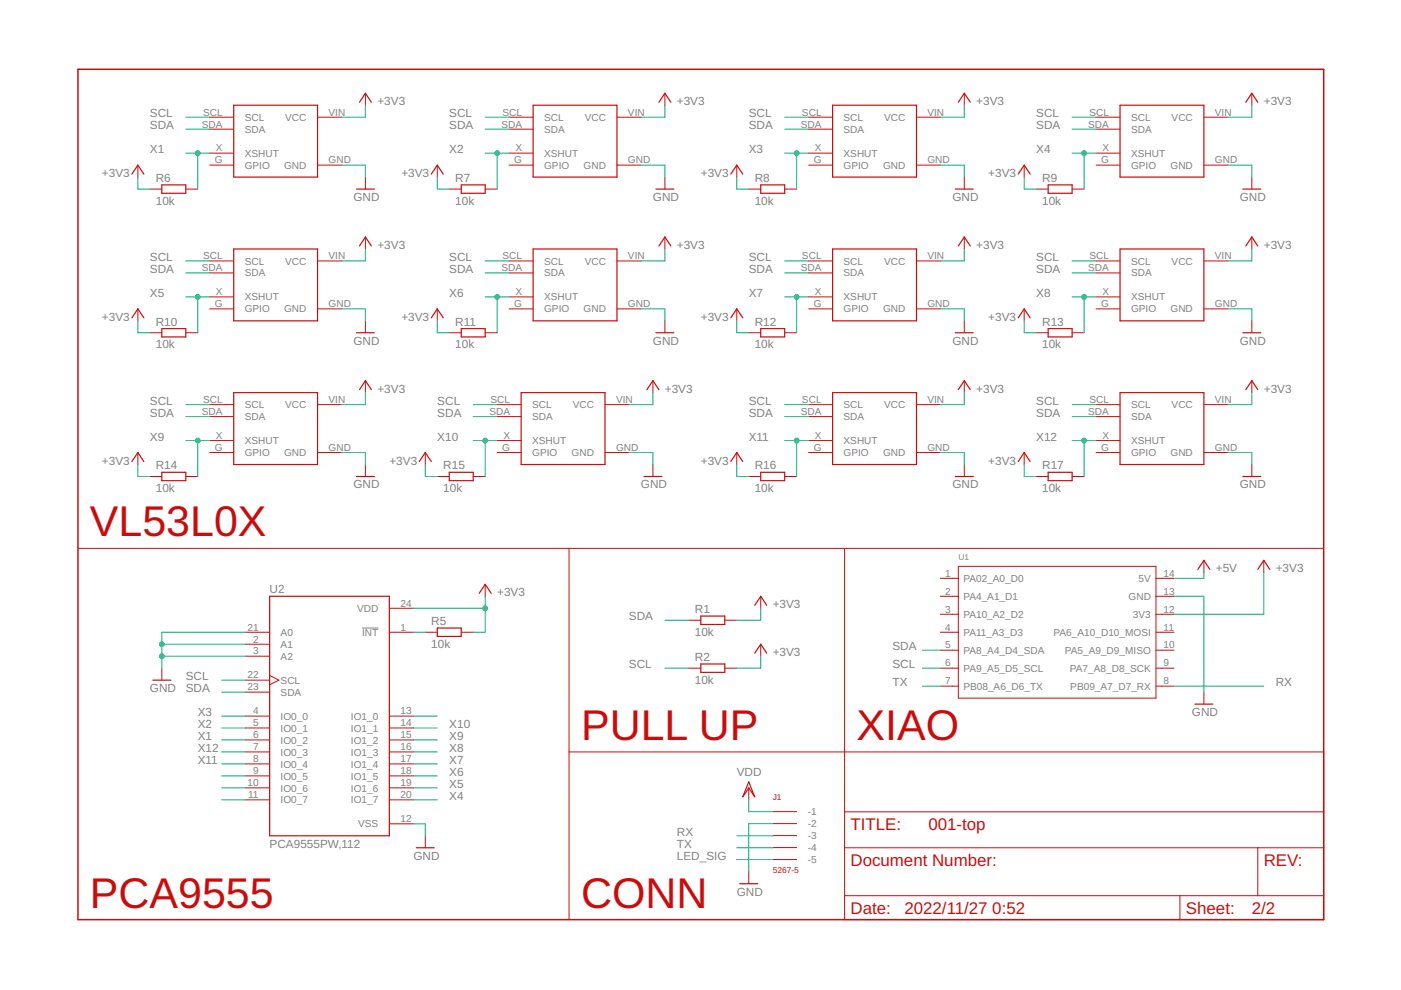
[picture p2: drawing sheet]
<svg xmlns="http://www.w3.org/2000/svg" width="297mm" height="210mm" viewBox="0 0 297 210" stroke-linecap="round" stroke-linejoin="round" font-family="sans-serif">
<path d="M76.8 133.2h3.4" fill="none" stroke="#808080" stroke-width=".21"/>
<g fill="none" stroke="#c90d0c" stroke-width=".21">
<path d="M77.5 19.8v2.5M141 19.8v2.5M204.4 19.8v2.5M265.4 19.8v2.5M29.2 35v2.5M44.5 24.8h5.1M44.5 35h5.1M44.5 27.4h5.1M44.5 32.5h5.1M67.3 24.8h5.1M67.3 35h5.1M77.5 37.5v2.6"/>
<path d="M92.7 35v2.5M107.9 24.8h5.1M107.9 35h5.1M107.9 27.4h5.1M107.9 32.5h5.1M130.8 24.8h5.1M130.8 35h5.1M141 37.5v2.6M156.2 35v2.5M171.4 24.8h5.1M171.4 35h5.1M171.4 27.4h5.1"/>
<path d="M171.4 32.5h5.1M194.3 24.8h5.1M194.3 35h5.1M204.4 37.5v2.6M217.1 35v2.5M232.4 24.8h5.1M232.4 35h5.1M232.4 27.4h5.1M232.4 32.5h5.1M255.2 24.8h5.1M255.2 35h5.1M265.4 37.5v2.6"/>
<path d="M31.8 40.1h2.5M39.4 40.1h2.5M44.5 55.3h5.1M44.5 57.9h5.1M67.3 55.3h5.1M77.5 50.2v2.6M95.2 40.1h2.6M102.9 40.1h2.5M107.9 55.3h5.1M107.9 57.9h5.1M130.8 55.3h5.1M141 50.2v2.6"/>
<path d="M158.7 40.1h2.6M166.4 40.1h2.5M171.4 55.3h5.1M171.4 57.9h5.1M194.3 55.3h5.1M204.4 50.2v2.6M219.7 40.1h2.5M227.3 40.1h2.5M232.4 55.3h5.1M232.4 57.9h5.1M255.2 55.3h5.1M265.4 50.2v2.6"/>
<path d="M29.2 65.5v2.5M31.8 70.5h2.5M39.4 70.5h2.5M44.5 65.5h5.1M44.5 62.9h5.1M67.3 65.5h5.1M77.5 68v2.5M92.7 65.5v2.5M95.2 70.5h2.6M102.9 70.5h2.5M107.9 65.5h5.1M107.9 62.9h5.1"/>
<path d="M130.8 65.5h5.1M141 68v2.5M156.2 65.5v2.5M158.7 70.5h2.6M166.4 70.5h2.5M171.4 65.5h5.1M171.4 62.9h5.1M194.3 65.5h5.1M204.4 68v2.5M217.1 65.5v2.5M219.7 70.5h2.5M227.3 70.5h2.5"/>
<path d="M232.4 65.5h5.1M232.4 62.9h5.1M255.2 65.5h5.1M265.4 68v2.5M29.2 95.9v2.6M44.5 85.8h5.1M44.5 95.9h5.1M44.5 88.3h5.1M44.5 93.4h5.1M67.3 85.8h5.1M67.3 95.9h5.1M77.5 80.7v2.5"/>
<path d="M77.5 98.5v2.5M90.2 95.9v2.6M105.4 85.8h5.1M105.4 95.9h5.1M105.4 88.3h5.1M105.4 93.4h5.1M128.3 85.8h5M128.3 95.9h5M138.4 80.7v2.5M138.4 98.5v2.5M156.2 95.9v2.6M171.4 85.8h5.1"/>
<path d="M171.4 95.9h5.1M171.4 88.3h5.1M171.4 93.4h5.1M194.3 85.8h5.1M194.3 95.9h5.1M204.4 80.7v2.5M204.4 98.5v2.5M217.1 95.9v2.6M232.4 85.8h5.1M232.4 95.9h5.1M232.4 88.3h5.1M232.4 93.4h5.1"/>
<path d="M255.2 85.8h5.1M255.2 95.9h5.1M265.4 80.7v2.5M265.4 98.5v2.5M16.5 116.3h264.1M31.8 101h2.5M39.4 101h2.5M92.7 101h2.5M100.3 101h2.6M120.6 116.3v78.7M158.7 101h2.6M166.4 101h2.5"/>
<path d="M179.1 116.3v78.7h101.5v-35.6h-160M219.7 101h2.5M227.3 101h2.5M255.2 118.8v2.5M267.9 118.8v2.5M52.1 134h5.1M52.1 136.6h5.1M52.1 139.1h5.1M82.5 134h5.1M82.5 129h5.1M90.2 134h2.5M97.8 134h2.5"/>
<path d="M102.9 123.9v2.5M146 131.5h2.6M153.7 131.5h2.5M161.3 126.4v2.6M161.3 136.6v2.5M199.4 122.6h3.8M199.4 126.4h3.8M199.4 130.2h3.8M199.4 134h3.8M199.4 137.9h3.8M203.2 120.1h41.9v27.9h-41.9zM245.1 122.6h3.8"/>
<path d="M245.1 126.4h3.8M245.1 130.2h3.8M245.1 134h3.8M245.1 137.9h3.8M34.3 141.7v2.5M52.1 159.4h5.1M52.1 151.8h5.1M52.1 154.3h5.1M52.1 156.9h5.1M52.1 144.2h5.1M52.1 146.7h5.1M57.2 143.2l1.9 1-1.9 1"/>
<path d="M82.5 159.4h5.1M82.5 151.8h5.1M82.5 154.3h5.1M82.5 156.9h5.1M146 141.7h2.6M153.7 141.7h2.5M199.4 141.7h3.8M199.4 145.5h3.8M245.1 141.7h3.8M245.1 145.5h3.8M255.2 146.7v2.6M52.1 162h5.1"/>
<path d="M52.1 164.5h5.1M52.1 167h5.1M52.1 169.6h5.1M82.5 162h5.1M82.5 164.5h5.1M82.5 167h5.1M82.5 169.6h5.1M82.5 174.7h5.1M90.2 177.2v2.5M158.7 167v2.6M163.8 172.1h5.1M163.8 174.6h5.1"/>
<path d="M163.8 177.2h5.1M163.8 179.7h5.1M179.1 179.7h101.5M179.1 172.1h101.5M266.7 179.7v10.2M158.7 184.8v2.6M163.8 182.2h5.1M179.1 189.9h101.5M250.2 189.9v5.1"/>
</g>
<path d="M16.5 14.7h264.1v180.3h-264.1z" fill="none" stroke="#c90d0c" stroke-width=".32"/>
<g fill="none" stroke="#c90d0c" stroke-width=".25">
<path d="M28 36.9l1.2-1.9 1.3 1.9M34.3 39.2h5.1v1.8h-5.1zM49.6 22.3h17.7v15.2h-17.7zM76.2 21.7l1.3-1.9 1.2 1.9M91.4 36.9l1.3-1.9 1.3 1.9M97.8 39.2h5.1v1.8h-5.1zM113 22.3h17.8v15.2h-17.8zM139.7 21.7l1.3-1.9 1.2 1.9M154.9 36.9l1.3-1.9 1.3 1.9M161.3 39.2h5.1v1.8h-5.1zM176.5 22.3h17.8v15.2h-17.8zM203.2 21.7l1.2-1.9 1.3 1.9"/>
<path d="M215.9 36.9l1.2-1.9 1.3 1.9M222.2 39.2h5.1v1.8h-5.1zM237.5 22.3h17.7v15.2h-17.7zM264.1 21.7l1.3-1.9 1.3 1.9M49.6 52.8h17.7v15.2h-17.7zM75.6 40.1h3.8M76.2 52.2l1.3-2 1.2 2M113 52.8h17.8v15.2h-17.8zM139.1 40.1h3.8M139.7 52.2l1.3-2 1.2 2M176.5 52.8h17.8v15.2h-17.8zM202.5 40.1h3.9"/>
<path d="M203.2 52.2l1.2-2 1.3 2M237.5 52.8h17.7v15.2h-17.7zM263.5 40.1h3.8M264.1 52.2l1.3-2 1.3 2M28 67.4l1.2-1.9 1.3 1.9M34.3 69.7h5.1v1.7h-5.1zM75.6 70.5h3.8M91.4 67.4l1.3-1.9 1.3 1.9M97.8 69.7h5.1v1.7h-5.1zM139.1 70.5h3.8M154.9 67.4l1.3-1.9 1.3 1.9M161.3 69.7h5.1v1.7h-5.1z"/>
<path d="M202.5 70.5h3.9M215.9 67.4l1.2-1.9 1.3 1.9M222.2 69.7h5.1v1.7h-5.1zM263.5 70.5h3.8M28 97.9l1.2-2 1.3 2M49.6 83.2h17.7v15.3h-17.7zM76.2 82.6l1.3-1.9 1.2 1.9M88.9 97.9l1.3-2 1.2 2M110.5 83.2h17.8v15.3h-17.8zM137.2 82.6l1.2-1.9 1.3 1.9M154.9 97.9l1.3-2 1.3 2M176.5 83.2h17.8v15.3h-17.8z"/>
<path d="M203.2 82.6l1.2-1.9 1.3 1.9M215.9 97.9l1.2-2 1.3 2M237.5 83.2h17.7v15.3h-17.7zM264.1 82.6l1.3-1.9 1.3 1.9M34.3 100.1h5.1v1.8h-5.1zM75.6 101h3.8M95.2 100.1h5.1v1.8h-5.1zM136.5 101h3.8M161.3 100.1h5.1v1.8h-5.1zM202.5 101h3.9M222.2 100.1h5.1v1.8h-5.1zM263.5 101h3.8"/>
<path d="M57.2 126.4h25.3v50.8h-25.3zM92.7 133.2h5.1v1.7h-5.1zM101.6 125.8l1.3-1.9 1.2 1.9M148.6 130.6h5.1v1.8h-5.1zM160 128.3l1.3-1.9 1.3 1.9M160 138.5l1.3-1.9 1.3 1.9M254 120.7l1.2-1.9 1.3 1.9M266.7 120.7l1.2-1.9 1.3 1.9M32.4 144.2h3.8M148.6 140.8h5.1v1.8h-5.1zM253.3 149.3h3.9M88.3 179.7h3.8"/>
<path d="M158.7 165.8l1.3 3.2-1.3-2-1.2 2zM156.8 187.4h3.9"/>
</g>
<g fill="none" stroke="#0dab76" stroke-width=".21">
<path d="M29.2 37.5v2.6h2.6M39.4 24.8h5.1M39.4 32.5h5.1M39.4 27.4h5.1M41.9 32.5v7.6M72.4 35h5.1v2.5M77.5 22.3v2.5h-5.1M92.7 37.5v2.6h2.5M102.9 24.8h5M102.9 32.5h5M102.9 27.4h5M105.4 32.5v7.6"/>
<path d="M135.9 35h5.1v2.5M141 22.3v2.5h-5.1M156.2 37.5v2.6h2.5M166.4 24.8h5M166.4 32.5h5M166.4 27.4h5M168.9 32.5v7.6M199.4 35h5v2.5M204.4 22.3v2.5h-5M217.1 37.5v2.6h2.6M227.3 24.8h5.1M227.3 32.5h5.1"/>
<path d="M227.3 27.4h5.1M229.8 32.5v7.6M260.3 35h5.1v2.5M265.4 22.3v2.5h-5.1M39.4 55.3h5.1M39.4 57.9h5.1M77.5 52.8v2.5h-5.1M102.9 55.3h5M102.9 57.9h5M141 52.8v2.5h-5.1M166.4 55.3h5M166.4 57.9h5"/>
<path d="M204.4 52.8v2.5h-5M227.3 55.3h5.1M227.3 57.9h5.1M265.4 52.8v2.5h-5.1M29.2 68v2.5h2.6M39.4 62.9h5.1M41.9 62.9v7.6M72.4 65.5h5.1v2.5M92.7 68v2.5h2.5M102.9 62.9h5M105.4 62.9v7.6M135.9 65.5h5.1v2.5"/>
<path d="M156.2 68v2.5h2.5M166.4 62.9h5M168.9 62.9v7.6M199.4 65.5h5v2.5M217.1 68v2.5h2.6M227.3 62.9h5.1M229.8 62.9v7.6M260.3 65.5h5.1v2.5M29.2 98.5v2.5h2.6M39.4 85.8h5.1M39.4 88.3h5.1M39.4 93.4h5.1"/>
<path d="M41.9 93.4v7.6M72.4 95.9h5.1v2.6M77.5 83.2v2.6h-5.1M90.2 98.5v2.5h2.5M100.3 85.8h5.1M100.3 88.3h5.1M100.3 93.4h5.1M102.9 93.4v7.6M133.3 95.9h5.1v2.6M138.4 83.2v2.6h-5.1M156.2 98.5v2.5h2.5M166.4 85.8h5"/>
<path d="M166.4 88.3h5M166.4 93.4h5M168.9 93.4v7.6M199.4 95.9h5v2.6M204.4 83.2v2.6h-5M217.1 98.5v2.5h2.6M227.3 85.8h5.1M227.3 88.3h5.1M227.3 93.4h5.1M229.8 93.4v7.6M260.3 95.9h5.1v2.6M265.4 83.2v2.6h-5.1"/>
<path d="M34.3 139.1h17.8M34.3 136.6h17.8M52.1 134h-17.8v7.7M87.6 129h15.3M87.6 134h2.6M102.9 126.4v7.6h-2.6M141 131.5h5M161.3 129v2.5h-5.1M161.3 139.1v2.6h-5.1M195.6 137.9h3.8M248.9 126.4h6.3v20.3M255.2 121.3v1.3h-6.3"/>
<path d="M267.9 121.3v8.9h-19M47 144.2h5.1M47 156.9h5.1M47 146.7h5.1M47 154.3h5.1M47 151.8h5.1M47 159.4h5.1M87.6 156.9h5.1M87.6 154.3h5.1M87.6 151.8h5.1M87.6 159.4h5.1M141 141.7h5"/>
<path d="M195.6 141.7h3.8M195.6 145.5h3.8M248.9 145.5h19M47 169.6h5.1M47 167h5.1M47 164.5h5.1M47 162h5.1M87.6 174.7h2.6v2.5M87.6 169.6h5.1M87.6 167h5.1M87.6 164.5h5.1M87.6 162h5.1"/>
<path d="M158.7 169.6v2.5h5.1M163.8 174.6h-5.1v10.2M163.8 179.7h-7.6M163.8 177.2h-7.6M163.8 182.2l-7.6 .1"/>
</g>
<g fill="#0dab76" stroke="#0dab76" stroke-width=".21">
<circle cx="102.9" cy="129" r=".51"/>
<circle cx="34.3" cy="139.1" r=".51"/>
<circle cx="34.3" cy="136.6" r=".51"/>
<circle cx="41.9" cy="32.5" r=".51"/>
<circle cx="105.4" cy="32.5" r=".51"/>
<circle cx="168.9" cy="32.5" r=".51"/>
<circle cx="229.8" cy="32.5" r=".51"/>
<circle cx="41.9" cy="62.9" r=".51"/>
<circle cx="105.4" cy="62.9" r=".51"/>
<circle cx="168.9" cy="62.9" r=".51"/>
<circle cx="229.8" cy="62.9" r=".51"/>
<circle cx="41.9" cy="93.4" r=".51"/>
<circle cx="102.9" cy="93.4" r=".51"/>
<circle cx="168.9" cy="93.4" r=".51"/>
<circle cx="229.8" cy="93.4" r=".51"/>
</g>
<g font-size="9.1" fill="#c90d0c">
<text x="19.1" y="113.7">VL53L0X</text>
<text x="123.2" y="156.9">PULL UP</text>
<text x="181.6" y="156.9">XIAO</text>
<text x="19.1" y="192.4">PCA9555</text>
<text x="123.2" y="192.4">CONN</text>
</g>
<g font-size="3.6" fill="#c90d0c">
<text x="180.3" y="175.9">TITLE:</text>
<text x="196.8" y="175.9">001-top</text>
<text x="180.3" y="183.6">Document Number:</text>
<text x="267.9" y="183.6">REV:</text>
<text x="180.3" y="193.7">Date:</text>
<text x="191.8" y="193.7">2022/11/27</text>
<text x="210.4" y="193.7">0:52</text>
<text x="251.4" y="193.7">Sheet:</text>
<text x="265.4" y="193.7">2/2</text>
</g>
<g font-size="2.5" fill="#808080">
<text x="80" y="22.3">+3V3</text>
<text x="143.5" y="22.3">+3V3</text>
<text x="207" y="22.3">+3V3</text>
<text x="267.9" y="22.3">+3V3</text>
<text x="31.8" y="24.9">SCL</text>
<text x="31.8" y="27.4">SDA</text>
<text x="95.3" y="24.9">SCL</text>
<text x="95.3" y="27.4">SDA</text>
<text x="158.7" y="24.9">SCL</text>
<text x="158.7" y="27.4">SDA</text>
<text x="219.7" y="24.9">SCL</text>
<text x="219.7" y="27.4">SDA</text>
<text x="31.8" y="32.5">X1</text>
<text x="95.3" y="32.5">X2</text>
<text x="158.7" y="32.5">X3</text>
<text x="219.7" y="32.5">X4</text>
<text x="21.6" y="37.5">+3V3</text>
<text x="33" y="38.6">R6</text>
<text x="85.1" y="37.5">+3V3</text>
<text x="96.5" y="38.6">R7</text>
<text x="148.6" y="37.5">+3V3</text>
<text x="160" y="38.6">R8</text>
<text x="209.5" y="37.5">+3V3</text>
<text x="221" y="38.6">R9</text>
<text x="33" y="43.4">10k</text>
<text x="74.9" y="42.6">GND</text>
<text x="96.5" y="43.4">10k</text>
<text x="138.4" y="42.6">GND</text>
<text x="160" y="43.4">10k</text>
<text x="201.9" y="42.6">GND</text>
<text x="221" y="43.4">10k</text>
<text x="262.9" y="42.6">GND</text>
<text x="80" y="52.8">+3V3</text>
<text x="143.5" y="52.8">+3V3</text>
<text x="207" y="52.8">+3V3</text>
<text x="267.9" y="52.8">+3V3</text>
<text x="31.8" y="55.3">SCL</text>
<text x="31.8" y="57.9">SDA</text>
<text x="95.3" y="55.3">SCL</text>
<text x="95.3" y="57.9">SDA</text>
<text x="158.7" y="55.3">SCL</text>
<text x="158.7" y="57.9">SDA</text>
<text x="219.7" y="55.3">SCL</text>
<text x="219.7" y="57.9">SDA</text>
<text x="31.8" y="62.9">X5</text>
<text x="95.3" y="62.9">X6</text>
<text x="158.7" y="62.9">X7</text>
<text x="219.7" y="62.9">X8</text>
<text x="21.6" y="68">+3V3</text>
<text x="33" y="69.1">R10</text>
<text x="85.1" y="68">+3V3</text>
<text x="96.5" y="69.1">R11</text>
<text x="148.6" y="68">+3V3</text>
<text x="160" y="69.1">R12</text>
<text x="209.5" y="68">+3V3</text>
<text x="221" y="69.1">R13</text>
<text x="33" y="73.9">10k</text>
<text x="74.9" y="73.1">GND</text>
<text x="96.5" y="73.9">10k</text>
<text x="138.4" y="73.1">GND</text>
<text x="160" y="73.9">10k</text>
<text x="201.9" y="73.1">GND</text>
<text x="221" y="73.9">10k</text>
<text x="262.9" y="73.1">GND</text>
<text x="80" y="83.3">+3V3</text>
<text x="141" y="83.3">+3V3</text>
<text x="207" y="83.3">+3V3</text>
<text x="267.9" y="83.3">+3V3</text>
<text x="31.8" y="85.8">SCL</text>
<text x="31.8" y="88.3">SDA</text>
<text x="92.7" y="85.8">SCL</text>
<text x="92.7" y="88.3">SDA</text>
<text x="158.7" y="85.8">SCL</text>
<text x="158.7" y="88.3">SDA</text>
<text x="219.7" y="85.8">SCL</text>
<text x="219.7" y="88.3">SDA</text>
<text x="31.8" y="93.4">X9</text>
<text x="92.7" y="93.4">X10</text>
<text x="158.7" y="93.4">X11</text>
<text x="219.7" y="93.4">X12</text>
<text x="21.6" y="98.5">+3V3</text>
<text x="33" y="99.5">R14</text>
<text x="82.6" y="98.5">+3V3</text>
<text x="94" y="99.5">R15</text>
<text x="148.6" y="98.5">+3V3</text>
<text x="160" y="99.5">R16</text>
<text x="209.5" y="98.5">+3V3</text>
<text x="221" y="99.5">R17</text>
<text x="33" y="104.3">10k</text>
<text x="74.9" y="103.6">GND</text>
<text x="94" y="104.3">10k</text>
<text x="135.9" y="103.6">GND</text>
<text x="160" y="104.3">10k</text>
<text x="201.9" y="103.6">GND</text>
<text x="221" y="104.3">10k</text>
<text x="262.9" y="103.6">GND</text>
<text x="57.2" y="125.7">U2</text>
<text x="257.8" y="121.3">+5V</text>
<text x="270.5" y="121.3">+3V3</text>
<text x="105.4" y="126.4">+3V3</text>
<text x="133.4" y="131.5">SDA</text>
<text x="147.3" y="130">R1</text>
<text x="163.8" y="129">+3V3</text>
<text x="91.4" y="137.3">10k</text>
<text x="91.4" y="132.5">R5</text>
<text x="147.3" y="134.8">10k</text>
<text x="189.2" y="137.9">SDA</text>
<text x="133.4" y="141.7">SCL</text>
<text x="147.3" y="140.2">R2</text>
<text x="163.8" y="139.1">+3V3</text>
<text x="189.2" y="141.7">SCL</text>
<text x="31.8" y="146.7">GND</text>
<text x="39.4" y="144.2">SCL</text>
<text x="39.4" y="146.7">SDA</text>
<text x="147.3" y="145">10k</text>
<text x="189.2" y="145.5">TX</text>
<text x="270.5" y="145.5">RX</text>
<text x="41.9" y="154.4">X2</text>
<text x="41.9" y="151.8">X3</text>
<text x="95.3" y="154.4">X10</text>
<text x="252.7" y="151.8">GND</text>
<text x="41.9" y="156.9">X1</text>
<text x="41.9" y="162">X11</text>
<text x="41.9" y="159.4">X12</text>
<text x="95.3" y="162">X7</text>
<text x="95.3" y="159.4">X8</text>
<text x="95.3" y="156.9">X9</text>
<text x="95.3" y="167.1">X5</text>
<text x="95.3" y="164.5">X6</text>
<text x="156.2" y="164.5">VDD</text>
<text x="95.3" y="169.6">X4</text>
<text x="57.2" y="179.8">PCA9555PW,112</text>
<text x="143.5" y="179.8">TX</text>
<text x="143.5" y="177.2">RX</text>
<text x="87.6" y="182.3">GND</text>
<text x="143.5" y="182.3">LED_SIG</text>
<text x="156.2" y="189.9">GND</text>
</g>
<g font-size="2.1" fill="#808080">
<text x="42.8" y="27">SDA</text>
<text x="43.1" y="24.5">SCL</text>
<text x="51.9" y="25.6">SCL</text>
<text x="51.9" y="28.2">SDA</text>
<text x="60.5" y="25.6">VCC</text>
<text x="69.7" y="24.5">VIN</text>
<text x="106.3" y="27">SDA</text>
<text x="106.5" y="24.5">SCL</text>
<text x="115.4" y="25.6">SCL</text>
<text x="115.4" y="28.2">SDA</text>
<text x="124" y="25.6">VCC</text>
<text x="133.1" y="24.5">VIN</text>
<text x="169.8" y="27">SDA</text>
<text x="170" y="24.5">SCL</text>
<text x="178.9" y="25.6">SCL</text>
<text x="178.9" y="28.2">SDA</text>
<text x="187.5" y="25.6">VCC</text>
<text x="196.6" y="24.5">VIN</text>
<text x="230.7" y="27">SDA</text>
<text x="231" y="24.5">SCL</text>
<text x="239.8" y="25.6">SCL</text>
<text x="239.8" y="28.2">SDA</text>
<text x="248.4" y="25.6">VCC</text>
<text x="257.6" y="24.5">VIN</text>
<text x="45.5" y="34.7">G</text>
<text x="45.8" y="32.1">X</text>
<text x="51.9" y="33.2">XSHUT</text>
<text x="51.9" y="35.8">GPIO</text>
<text x="60.2" y="35.8">GND</text>
<text x="69.7" y="34.7">GND</text>
<text x="109" y="34.7">G</text>
<text x="109.3" y="32.1">X</text>
<text x="115.4" y="33.2">XSHUT</text>
<text x="115.4" y="35.8">GPIO</text>
<text x="123.7" y="35.8">GND</text>
<text x="133.1" y="34.7">GND</text>
<text x="172.5" y="34.7">G</text>
<text x="172.8" y="32.1">X</text>
<text x="178.9" y="33.2">XSHUT</text>
<text x="178.9" y="35.8">GPIO</text>
<text x="187.2" y="35.8">GND</text>
<text x="196.6" y="34.7">GND</text>
<text x="233.5" y="34.7">G</text>
<text x="233.7" y="32.1">X</text>
<text x="239.8" y="33.2">XSHUT</text>
<text x="239.8" y="35.8">GPIO</text>
<text x="248.2" y="35.8">GND</text>
<text x="257.6" y="34.7">GND</text>
<text x="42.8" y="57.5">SDA</text>
<text x="43.1" y="55">SCL</text>
<text x="51.9" y="56.1">SCL</text>
<text x="51.9" y="58.6">SDA</text>
<text x="60.5" y="56.1">VCC</text>
<text x="69.7" y="55">VIN</text>
<text x="106.3" y="57.5">SDA</text>
<text x="106.5" y="55">SCL</text>
<text x="115.4" y="56.1">SCL</text>
<text x="115.4" y="58.6">SDA</text>
<text x="124" y="56.1">VCC</text>
<text x="133.1" y="55">VIN</text>
<text x="169.8" y="57.5">SDA</text>
<text x="170" y="55">SCL</text>
<text x="178.9" y="56.1">SCL</text>
<text x="178.9" y="58.6">SDA</text>
<text x="187.5" y="56.1">VCC</text>
<text x="196.6" y="55">VIN</text>
<text x="230.7" y="57.5">SDA</text>
<text x="231" y="55">SCL</text>
<text x="239.8" y="56.1">SCL</text>
<text x="239.8" y="58.6">SDA</text>
<text x="248.4" y="56.1">VCC</text>
<text x="257.6" y="55">VIN</text>
<text x="45.5" y="65.1">G</text>
<text x="45.8" y="62.6">X</text>
<text x="51.9" y="63.7">XSHUT</text>
<text x="69.7" y="65.1">GND</text>
<text x="109" y="65.1">G</text>
<text x="109.3" y="62.6">X</text>
<text x="115.4" y="63.7">XSHUT</text>
<text x="133.1" y="65.1">GND</text>
<text x="172.5" y="65.1">G</text>
<text x="172.8" y="62.6">X</text>
<text x="178.9" y="63.7">XSHUT</text>
<text x="196.6" y="65.1">GND</text>
<text x="233.5" y="65.1">G</text>
<text x="233.7" y="62.6">X</text>
<text x="239.8" y="63.7">XSHUT</text>
<text x="257.6" y="65.1">GND</text>
<text x="51.9" y="66.2">GPIO</text>
<text x="60.2" y="66.2">GND</text>
<text x="115.4" y="66.2">GPIO</text>
<text x="123.7" y="66.2">GND</text>
<text x="178.9" y="66.2">GPIO</text>
<text x="187.2" y="66.2">GND</text>
<text x="239.8" y="66.2">GPIO</text>
<text x="248.2" y="66.2">GND</text>
<text x="42.8" y="88">SDA</text>
<text x="43.1" y="85.4">SCL</text>
<text x="51.9" y="86.6">SCL</text>
<text x="51.9" y="89.1">SDA</text>
<text x="60.5" y="86.6">VCC</text>
<text x="69.7" y="85.4">VIN</text>
<text x="103.8" y="88">SDA</text>
<text x="104" y="85.4">SCL</text>
<text x="112.8" y="86.6">SCL</text>
<text x="112.8" y="89.1">SDA</text>
<text x="121.4" y="86.6">VCC</text>
<text x="130.6" y="85.4">VIN</text>
<text x="169.8" y="88">SDA</text>
<text x="170" y="85.4">SCL</text>
<text x="178.9" y="86.6">SCL</text>
<text x="178.9" y="89.1">SDA</text>
<text x="187.5" y="86.6">VCC</text>
<text x="196.6" y="85.4">VIN</text>
<text x="230.7" y="88">SDA</text>
<text x="231" y="85.4">SCL</text>
<text x="239.8" y="86.6">SCL</text>
<text x="239.8" y="89.1">SDA</text>
<text x="248.4" y="86.6">VCC</text>
<text x="257.6" y="85.4">VIN</text>
<text x="45.5" y="95.6">G</text>
<text x="45.8" y="93.1">X</text>
<text x="51.9" y="94.2">XSHUT</text>
<text x="69.7" y="95.6">GND</text>
<text x="106.5" y="95.6">G</text>
<text x="106.7" y="93.1">X</text>
<text x="112.8" y="94.2">XSHUT</text>
<text x="130.6" y="95.6">GND</text>
<text x="172.5" y="95.6">G</text>
<text x="172.8" y="93.1">X</text>
<text x="178.9" y="94.2">XSHUT</text>
<text x="196.6" y="95.6">GND</text>
<text x="233.5" y="95.6">G</text>
<text x="233.7" y="93.1">X</text>
<text x="239.8" y="94.2">XSHUT</text>
<text x="257.6" y="95.6">GND</text>
<text x="51.9" y="96.7">GPIO</text>
<text x="60.2" y="96.7">GND</text>
<text x="112.8" y="96.7">GPIO</text>
<text x="121.2" y="96.7">GND</text>
<text x="178.9" y="96.7">GPIO</text>
<text x="187.2" y="96.7">GND</text>
<text x="239.8" y="96.7">GPIO</text>
<text x="248.2" y="96.7">GND</text>
<text x="200.4" y="122.3">1</text>
<text x="204.3" y="123.4">PA02_A0_D0</text>
<text x="241.4" y="123.4">5V</text>
<text x="246.7" y="122.3">14</text>
<text x="75.7" y="129.7">VDD</text>
<text x="84.9" y="128.6">24</text>
<text x="200.4" y="126.1">2</text>
<text x="200.4" y="129.9">3</text>
<text x="204.3" y="127.2">PA4_A1_D1</text>
<text x="204.3" y="131">PA10_A2_D2</text>
<text x="239.3" y="127.2">GND</text>
<text x="240.2" y="131">3V3</text>
<text x="246.7" y="129.9">12</text>
<text x="246.7" y="126.1">13</text>
<text x="52.5" y="133.7">21</text>
<text x="53.6" y="136.2">2</text>
<text x="59.5" y="137.3">A1</text>
<text x="59.5" y="134.8">A0</text>
<text x="76.8" y="134.8">INT</text>
<text x="84.9" y="133.7">1</text>
<text x="200.4" y="133.7">4</text>
<text x="200.4" y="137.5">5</text>
<text x="204.3" y="134.8">PA11_A3_D3</text>
<text x="223.4" y="134.8">PA6_A10_D10_MOSI</text>
<text x="246.7" y="137.5">10</text>
<text x="246.7" y="133.7">11</text>
<text x="52.5" y="143.8">22</text>
<text x="53.6" y="138.8">3</text>
<text x="59.5" y="139.9">A2</text>
<text x="200.4" y="141.3">6</text>
<text x="204.3" y="138.6">PA8_A4_D4_SDA</text>
<text x="204.3" y="142.4">PA9_A5_D5_SCL</text>
<text x="225.8" y="138.6">PA5_A9_D9_MISO</text>
<text x="226.8" y="142.4">PA7_A8_D8_SCK</text>
<text x="246.7" y="141.3">9</text>
<text x="52.5" y="146.4">23</text>
<text x="59.5" y="145">SCL</text>
<text x="59.5" y="147.5">SDA</text>
<text x="200.4" y="145.1">7</text>
<text x="204.3" y="146.2">PB08_A6_D6_TX</text>
<text x="226.9" y="146.2">PB09_A7_D7_RX</text>
<text x="246.7" y="145.1">8</text>
<text x="53.6" y="151.5">4</text>
<text x="53.6" y="154">5</text>
<text x="59.5" y="152.6">IO0_0</text>
<text x="59.5" y="155.1">IO0_1</text>
<text x="74.4" y="152.6">IO1_0</text>
<text x="74.4" y="155.1">IO1_1</text>
<text x="84.9" y="151.5">13</text>
<text x="84.9" y="154">14</text>
<text x="53.6" y="156.5">6</text>
<text x="53.6" y="159.1">7</text>
<text x="53.6" y="161.6">8</text>
<text x="59.5" y="157.7">IO0_2</text>
<text x="59.5" y="160.2">IO0_3</text>
<text x="74.4" y="157.7">IO1_2</text>
<text x="74.4" y="160.2">IO1_3</text>
<text x="84.9" y="156.5">15</text>
<text x="84.9" y="159.1">16</text>
<text x="84.9" y="161.6">17</text>
<text x="52.5" y="166.7">10</text>
<text x="53.6" y="164.2">9</text>
<text x="59.5" y="162.7">IO0_4</text>
<text x="59.5" y="165.3">IO0_5</text>
<text x="59.5" y="167.8">IO0_6</text>
<text x="74.4" y="162.7">IO1_4</text>
<text x="74.4" y="165.3">IO1_5</text>
<text x="74.4" y="167.8">IO1_6</text>
<text x="84.9" y="164.2">18</text>
<text x="84.9" y="166.7">19</text>
<text x="52.6" y="169.2">11</text>
<text x="59.5" y="170.4">IO0_7</text>
<text x="74.4" y="170.4">IO1_7</text>
<text x="84.9" y="169.2">20</text>
<text x="171.2" y="172.9">-1</text>
<text x="75.9" y="175.4">VSS</text>
<text x="84.9" y="174.3">12</text>
<text x="171.2" y="175.4">-2</text>
<text x="171.2" y="177.9">-3</text>
<text x="171.2" y="180.5">-4</text>
<text x="171.2" y="183">-5</text>
</g>
<text font-size="1.8" fill="#808080" x="203.2" y="118.8">U1</text>
<g font-size="1.8" fill="#c90d0c">
<text x="163.8" y="169.6">J1</text>
<text x="163.8" y="185.2">5267-5</text>
</g>
</svg>
